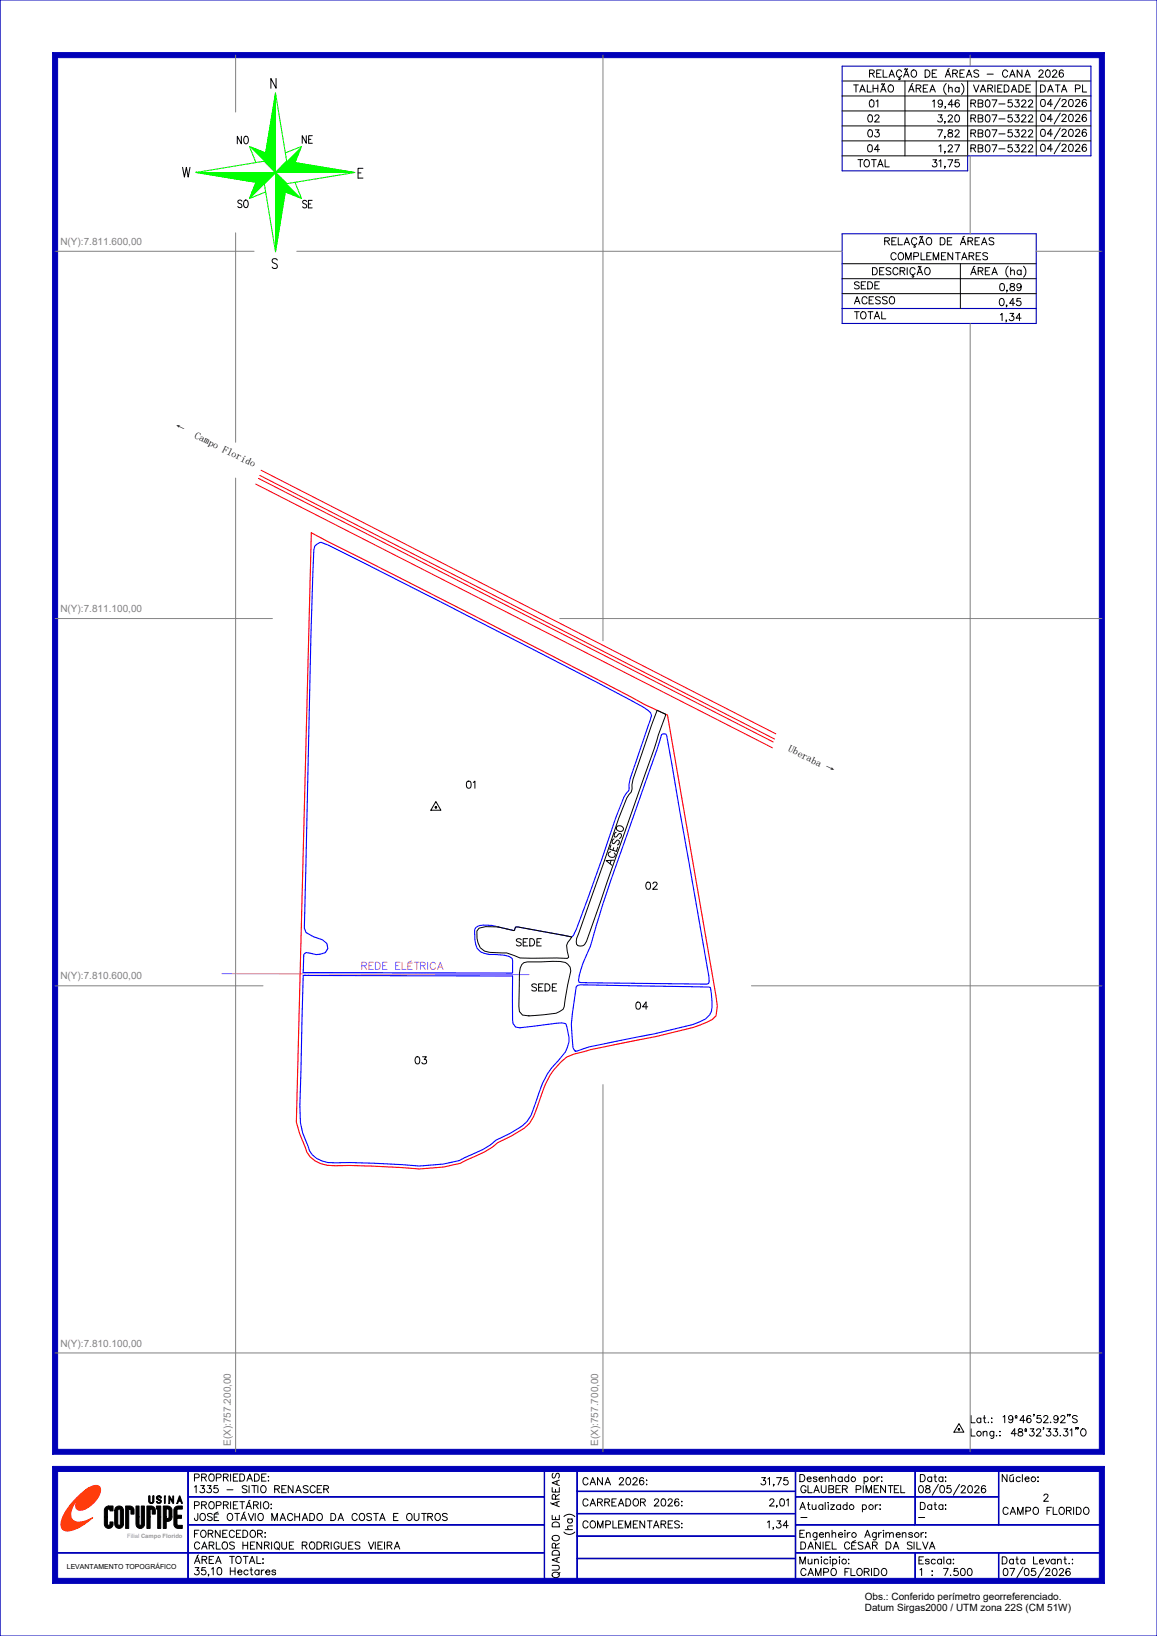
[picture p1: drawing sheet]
<svg xmlns="http://www.w3.org/2000/svg" width="420mm" height="594mm" viewBox="0 0 420 594" stroke-linecap="round" stroke-linejoin="round" font-family="sans-serif">
<!-- layer: QUADRO_DE_AREAS_COMPLEMENTARES -->
<path d="M305.7 112h70.5" fill="none" stroke="#0000b8" stroke-width=".4"/>
<!-- layer: MARGEM -->
<path d="M399.1 20.9l1.8-1.8v508.9l-1.8-1.8z" fill="none" stroke="#0000b8" stroke-width=".36"/>
<path d="M399.1 20.9l1.8-1.8v508.9l-1.8-1.8z" fill="#0000b8"/>
<path d="M19.1 19.1h381.8l-1.8 1.8h-378.2z" fill="none" stroke="#0000b8" stroke-width=".36"/>
<path d="M19.1 19.1h381.8l-1.8 1.8h-378.2z" fill="#0000b8"/>
<path d="M19.1 19.1l1.8 1.8v505.3l-1.8 1.8z" fill="none" stroke="#0000b8" stroke-width=".36"/>
<path d="M19.1 19.1l1.8 1.8v505.3l-1.8 1.8z" fill="#0000b8"/>
<path d="M19.1 528l1.8-1.8h378.2l1.8 1.8z" fill="none" stroke="#0000b8" stroke-width=".36"/>
<path d="M19.1 528l1.8-1.8h378.2l1.8 1.8z" fill="#0000b8"/>
<g fill="none" stroke="#0000b8" stroke-width=".36">
<path d="M0 0h420v594h-420zM0 0v594M19.1 532.4h381.8l-1.8 1.9h-378.2zM68.2 533.3h.2v40.7h-.2zM68.3 533.3v40.7M197.5 533.3l.2 40.2zM197.6 533.3v40.2M209.4 533.3h.2v40.2h-.2zM209.5 533.3v40.2M288.7 533.3h.2v40.2h-.2zM288.8 533.3v40.2M332.1 533.3l.2 20.4z"/>
<path d="M332.2 533.3v20.4M362.4 533.3h.2v20.4h-.2zM362.5 533.3v20.4M68.3 553.6h129.3v.2h-129.3zM68.3 543.4h129.3v.2h-129.3zM68.3 553.7h129.3M68.3 543.5h129.3M209.5 541.4h79.3v.2h-79.3zM209.5 549.5h79.3v.2h-79.3zM209.5 557.6h79.3v.2h-79.3zM209.5 541.5h79.3M209.5 549.6h79.3"/>
<path d="M209.5 557.7h79.3M288.8 553.6h111.2v.2h-111.2zM288.8 543.4h73.7v.2h-73.7zM288.8 553.7h111.2M288.8 543.5h73.7M20 563.7h177.6v.2h-177.6zM20 563.8h177.6M209.5 565.8h79.3v.2h-79.3zM209.5 565.9h79.3M288.8 563.7h111.2v.2h-111.2zM288.8 563.8h111.2M332.1 563.8l.2 10.1z"/>
<path d="M332.2 563.8v10.1M362.4 563.8h.2v10.1h-.2zM362.5 563.8v10.1"/>
</g>
<path d="M19.1 532.4h381.8l-1.8 1.9h-378.2z" fill="#0000b8"/>
<path d="M400.9 532.4v42.5l-1.8-1.8v-38.8z" fill="none" stroke="#0000b8" stroke-width=".36"/>
<path d="M400.9 532.4v42.5l-1.8-1.8v-38.8z" fill="#0000b8"/>
<path d="M19.1 574.9l1.8-1.8h378.2l1.8 1.8z" fill="none" stroke="#0000b8" stroke-width=".36"/>
<path d="M19.1 574.9l1.8-1.8h378.2l1.8 1.8z" fill="#0000b8"/>
<path d="M19.1 532.4l1.8 1.9v38.8l-1.8 1.8z" fill="none" stroke="#0000b8" stroke-width=".36"/>
<path d="M19.1 532.4l1.8 1.9v38.8l-1.8 1.8z" fill="#0000b8"/>
<path d="M68.2 533.3h.2v40.3h-.2zM68.3 533.3v40.3" fill="none" stroke="#0000b8" stroke-width=".36"/>
<!-- layer: SETA_NORTE -->
<g fill="none" stroke="#0f0" stroke-width=".36">
<path d="M100 33.9h.1M100 33.8l4.1 24.7 24.7 4.1-24.7 4.1-4.1 24.7-4.1-24.7-24.7-4.1 24.7-4.1zM100 34.1l-.1 .1M100 33.8v57.6M100 34.4l-.1 .1M100 34.6l-.2 .2M100 34.9l-.2 .2M100 35.1l-.3 .3M100 35.4l-.3 .3M100 35.7l-.3 .3M100 35.9l-.4 .4M100 36.2l-.4 .4"/>
<path d="M100 36.4l-.5 .5M100 36.7l-.5 .5M100 36.9l-.6 .6M100 37.2l-.6 .6M100 37.4l-.7 .7M100 37.7l-.8 .8M100 37.9l-.8 .9M100 38.2l-.9 .9M100 38.5l-.9 .9M100 38.7l-1 1M100 39l-1 1M100 39.2l-1.1 1.1"/>
<path d="M100 39.5l-1.1 1.1M100 39.7l-1.2 1.2M100 40l-1.2 1.2M91 53.3l4.9 5 4.1-4M91.4 53.5l4.6 4.6M91.8 53.6l4.2 4.3M92.6 54l3.5 3.5M93 54.1l3.1 3.2M94.3 54.7l2 1.9M95.1 55l1.2 1.2M95.5 55.2l.9 .8M95.9 55.3l.5 .5"/>
<path d="M96.3 55.5l.1 .1M96.4 55.5l-5.8-2.3 2.3 5.8M100 43.8l-2 2M100 40.2l-1.3 1.3M100 40.5l-1.3 1.3M100 40.7l-1.4 1.4M100 41l-1.4 1.4M100 41.2l-1.5 1.6M100 41.5l-1.5 1.6M100 41.8l-1.6 1.6M100 42.1l-1.6 1.6M100 42.3l-1.7 1.7"/>
<path d="M100 42.6l-1.7 1.7M100 42.8l-1.8 1.8M100 43.1l-1.8 1.8M100 43.3l-1.9 1.9M100 43.6l-1.9 1.9M100 44.1l-2 2M100 44.3l-2.1 2.1M100 44.6l-2.1 2.1M100 44.9l-2.2 2.1M100 45.1l-2.2 2.2M100 45.4l-2.3 2.2M100 45.6l-2.3 2.4"/>
<path d="M100 45.9l-2.4 2.4M100 46.1l-2.4 2.5M100 46.4l-2.5 2.5M100 46.6l-2.5 2.6M100 46.9l-2.6 2.6M100 47.1l-2.6 2.7M100 47.4l-2.7 2.7M100 47.6l-2.7 2.8M100 47.9l-2.8 2.8M100 48.2l-2.8 2.8M100 48.4l-2.9 2.9M100 48.7l-2.9 2.9"/>
<path d="M100 48.9l-3 3M100 49.2l-3 3M100 49.4l-3.1 3.1M100 49.7l-3.1 3.1M100 49.9l-3.2 3.2M100 50.2l-3.2 3.2M100 50.4l-3.3 3.3M100 50.7l-3.3 3.3M100 50.9l-3.4 3.5M100 51.2l-3.4 3.5M100 51.5l-3.5 3.5M100 51.7l-3.5 3.6"/>
<path d="M100 52l-3.6 3.6M100 52.2l-3.6 3.7M100 52.5l-3.7 3.7M100 52.7l-3.7 3.8-1.6-1.7M100 53l-3.8 3.8-2.4-2.3M100 53.2l-3.9 3.9-2.7-2.8M100 53.5l-3.9 3.9M100 53.7l-4 4-3.8-3.9M100 54l-4 4M100 54.5l-4.1 4.1 4.1 4M100 54.8l-3.9 3.9M100 55l-3.8 3.8"/>
<path d="M100 55.3l-3.6 3.7M100 55.5l-3.5 3.6M100 55.8l-3.4 3.4M100 56l-3.3 3.3M100 56.3l-3.1 3.2M100 56.5l-3 3.1M100 56.8l-2.9 2.9M100 57l-2.8 2.8M100 57.3l-2.6 2.7M100 57.6l-2.5 2.5M100 57.8l-2.4 2.4M100 58.1l-2.3 2.2"/>
<path d="M100 58.4l-2.1 2.1M100 58.6l-2 2M100 58.9l-1.9 1.9M100 59.1l-1.8 1.8M100 59.4l-1.6 1.6M100 59.6l-1.5 1.5M100 59.9l-1.4 1.4M103.6 55.5l5.9-2.3-2.4 5.8M104.3 58.6l-4 4M104.6 58.6l-4 4M104.8 58.7l-4 3.9M105 58.7l-3.9 3.9"/>
<path d="M105.9 58.8l-3.8 3.8M106.1 58.9l-3.8 3.7M106.5 58.9l-3.6 3.7M106.8 59l-3.7 3.6M107.1 58.9l-3.7 3.7M107.2 59.1l-3.6 3.5M107.3 58.5l-.5 .5M107.4 59.1l-3.5 3.5M107.5 58.1l-.9 .9M107.6 59.1l-3.5 3.5M107.6 57.7l-5 4.9M107.8 57.2l-1.6 1.7"/>
<path d="M107.8 59.2l-3.4 3.4M108 56.8l-2 2.1M108.1 59.2l-3.5 3.4M108.1 56.4l-6.3 6.2M108.3 59.2l-3.4 3.4M108.3 56l-6.7 6.6M108.4 55.6l-7.1 7M108.5 59.3l-3.4 3.3M108.6 55.2l-3.5 3.5M108.7 59.3l-3.3 3.3M108.8 54.8l-3.9 3.9M109 59.3l-3.4 3.3"/>
<path d="M109 54.4l-4.3 4.2M109.1 54l-4.6 4.6M109.2 59.4l-3.3 3.2M109.3 53.5l-5 5.1M109.4 59.4l-3.2 3.2M109.6 59.4l-3.2 3.2M109.8 59.5l-3.1 3.1M110 59.5l-3.1 3.1M110.3 59.5l-3.1 3.1M110.5 59.6l-3.1 3M110.7 59.6l-3 3M110.9 59.7l-3 2.9"/>
<path d="M111.1 59.7l-2.9 2.9M111.3 59.7l-2.9 2.9M111.5 59.8l-2.8 2.8M111.8 59.8l-2.8 2.8M112 59.8l-2.8 2.8M112.2 59.9l-2.7 2.7M112.5 59.9l-2.7 2.7M112.7 59.9l-2.7 2.7M112.9 60l-2.6 2.6M71.2 62.6h57.6M71.5 62.6v.1M71.8 62.6l-.1 .1"/>
<path d="M72 62.6l-.1 .1M72.3 62.6l-.2 .2M72.5 62.6l-.2 .2M72.8 62.6l-.2 .2M73 62.6l-.2 .3M73.3 62.6l-.3 .3M73.5 62.6l-.3 .3M73.8 62.6l-.4 .4M74.1 62.6l-.5 .4M74.3 62.6l-.4 .4M74.6 62.6l-.5 .5M74.8 62.6l-.5 .5"/>
<path d="M75.1 62.6l-.6 .6M75.3 62.6l-.5 .6M75.6 62.6l-.6 .6M75.8 62.6l-.6 .7M76.1 62.6l-.7 .7M76.3 62.6l-.7 .7M76.6 62.6l-.8 .8M76.8 62.6l-.7 .8M77.1 62.6l-.8 .8M77.4 62.6l-.9 .9M77.7 62.6l-1 .9M77.9 62.6l-1 .9"/>
<path d="M78.2 62.6l-1 1M78.4 62.6l-1 1M78.7 62.6l-1.1 1M78.9 62.6l-1.1 1.1M79.2 62.6l-1.2 1.1M79.4 62.6l-1.1 1.2M79.7 62.6l-1.2 1.2M79.9 62.6l-1.2 1.3M80.2 62.6l-1.3 1.3M80.5 62.6l-1.4 1.3M80.7 62.6l-1.4 1.4M81 62.6l-1.4 1.4"/>
<path d="M81.2 62.6l-1.4 1.5M81.5 62.6l-1.5 1.5M81.7 62.6l-1.5 1.5M82 62.6l-1.5 1.6M82.2 62.6l-1.5 1.6M82.5 62.6l-1.6 1.6M82.7 62.6l-1.6 1.7M83 62.6l-1.7 1.7M83.2 62.6l-1.7 1.7M83.5 62.6l-1.7 1.8M83.8 62.6l-1.8 1.8M84 62.6l-1.8 1.8"/>
<path d="M84.3 62.6l-1.9 1.9M84.5 62.6l-1.9 1.9M84.8 62.6l-2 2M85 62.6l-2 2M85.3 62.6l-2 2M85.5 62.6l-2 2.1M85.8 62.6l-2.1 2.1M86 62.6l-2 2.1M86.3 62.6l-2.1 2.2M86.5 62.6l-2.1 2.2M86.8 62.6l-2.2 2.2M87.1 62.6l-2.3 2.3"/>
<path d="M87.3 62.6l-2.3 2.3M87.6 62.6l-2.4 2.3M87.8 62.6l-2.3 2.4M88.1 62.6l-2.4 2.4M88.3 62.6l-2.4 2.4M88.6 62.6l-2.5 2.5M88.8 62.6l-2.5 2.5M89.1 62.6l-2.6 2.6M89.3 62.6l-2.5 2.6M89.6 62.6l-2.6 2.6M89.9 62.6l-2.7 2.7M90.1 62.6l-2.6 2.7"/>
<path d="M90.4 62.6l-2.7 2.7M90.6 62.6l-2.7 2.8M90.9 62.6l-2.8 2.8M91.1 62.6l-2.8 2.8M91.4 62.6l-2.9 2.9M91.6 62.6l-2.9 2.9M91.9 62.6l-2.9 2.9M92.1 62.6l-2.9 3M92.4 62.6l-3 3M92.6 62.6l-3 3.1M92.9 62.6l-3 3.1M92.9 66.2l-2.3 5.9"/>
<path d="M92.9 66.2l-.1 .1M93.2 62.6l-3.1 3.1M93.2 66.2l-.5 .5M93.5 62.6l-3.2 3.2M93.7 62.6l-3.2 3.2M93.8 66.3l-1.6 1.7M94 62.6l-3.3 3.2M94.2 62.6l-3.3 3.3M94.5 62.6l-3.3 3.3M94.5 66.4l-2.8 2.8M94.7 62.6l-3.3 3.3M95 62.6l-3.4 3.4"/>
<path d="M95.2 62.6l-3.4 3.4M95.3 66.6l-4.3 4.3M95.5 62.6l-3.5 3.4M95.5 66.6l-4.6 4.7M95.7 62.6l-3.5 3.5M96 62.6l-3.5 3.5M96.3 62.6l-3.6 3.5M96.4 69.7l-5.8 2.4M96.5 62.6l-3.6 3.6M96.8 62.6l-3.6 3.6M97 62.6l-4.5 4.6M97.3 62.6l-4.9 5"/>
<path d="M97.5 62.6l-3.7 3.7M97.8 62.6l-5.8 5.8M98 62.6l-6.1 6.2M98.3 62.6l-3.9 3.8M98.5 62.6l-7 7M98.8 62.6l-7.4 7.4M99 62.6l-7.8 7.9M99.3 62.6l-4 4M99.6 62.6l-4.1 4M99.8 62.6l-9.1 9.1M100 71.3l4-3.9 4.2 4.2M100 71.1l4-4 4.6 4.6"/>
<path d="M100 62.6l4.1-4-4 4M100 60.1l-1.3 1.3M100 60.4l-1.1 1.1M100 60.7l-1 .9M100 60.9l-.9 .9M100 61.2l-.8 .7M100 61.4l-.6 .6M100 61.7l-.5 .4M100 61.9l-.3 .4M100 62.2l-.2 .2M100 62.4l-.1 .1M100 62.6l-9.4 9.5"/>
<path d="M100 62.6l4.1 4.1M100.2 62.8l-.2 .1M100.3 62.9l-.3 .3M100.4 63l-.4 .4M100.5 63.1l-.5 .6M100.7 63.3l-.7 .7M100.8 63.4l-.8 .8M100.9 63.5l-.9 1M101 63.6l-1 1.1M101.2 63.8l-1.2 1.2M101.3 63.9l-1.3 1.3M101.4 64.1l-1.4 1.4"/>
<path d="M101.5 64.2l-1.5 1.5M101.7 64.3l-1.7 1.7M101.8 64.4l-1.8 1.8M101.9 79.9l-1.9 1.9M101.9 79.5l-1.9 2M101.9 64.6l-1.9 1.9M102 79.2l-2 2.1M102 78.9l-2 2.1M102 64.7l-2 2M102.1 78.6l-2.1 2.2M102.1 78.3l-2.1 2.2M102.2 78l-2.2 2.3"/>
<path d="M102.2 64.8l-2.2 2.2M102.2 77.7l-2.2 2.3M102.3 77.4l-2.3 2.4M102.3 64.9l-2.3 2.4M102.3 77.1l-2.3 2.4M102.4 76.8l-2.4 2.4M102.4 76.5l-2.4 2.5M102.4 65.1l-2.4 2.4M102.5 76.2l-2.5 2.5M102.6 75.9l-2.6 2.6M102.6 75.6l-2.6 2.6M102.6 65.2l-2.6 2.6"/>
<path d="M102.7 75.3l-2.7 2.7M102.7 75l-2.7 2.7M102.7 65.3l-2.7 2.7M102.8 74.7l-2.8 2.8M102.8 74.4l-2.8 2.8M102.9 74.1l-2.9 2.9M102.9 65.4l-2.9 2.9M102.9 73.8l-2.9 2.9M103 73.5l-3 2.9M103 65.6l-3 2.9M103 73.1l-3 3.1M103.1 72.8l-3.1 3.1"/>
<path d="M103.1 72.5l-3.1 3.2M103.1 65.7l-3.1 3.1M103.2 72.2l-3.2 3.2M103.2 71.9l-3.2 3.3M103.2 65.8l-3.2 3.2M103.3 71.6l-3.3 3.3M103.3 71.3l-3.3 3.4M103.4 71l-3.4 3.4M103.4 65.9l-3.4 3.4M103.4 70.7l-3.4 3.5M103.5 70.4l-3.5 3.5M103.5 66.1l-3.5 3.4"/>
<path d="M103.5 70.1l-3.5 3.5M103.6 69.8l-3.6 3.6M103.6 69.6l.1 .1M103.6 69.5l-3.6 3.6M103.6 66.2l-3.6 3.6M103.6 69.4l.5 .5M103.7 69.2l-3.7 3.6M103.7 69.2l.8 .9M103.7 68.9l-3.7 3.7M103.7 66.3l-3.7 3.7M103.7 69l1.2 1.3M103.7 68.8l1.6 1.6"/>
<path d="M103.8 68.3l-3.8 3.8M103.8 68.4l2.4 2.4M103.8 68.2l2.8 2.7M103.9 66.4l-3.9 3.9M103.9 67.7l-3.9 3.9M103.9 67.8l3.5 3.4M103.9 67.5l3.9 3.9M104 66.6l-4 4M104 66.9l5.1 5M104.1 66.7l-4.1 4.1M105.8 70.6l-2-2-3.8 3.7M107 71.1l-3.1-3.1-3.9 3.8"/>
<path d="M107.1 66.2l2.4 5.9-5.9-2.4M113.1 60l-2.6 2.6M113.3 60l-2.5 2.6M113.5 60.1l-2.5 2.5M113.8 60.1l-2.5 2.5M114 60.1l-2.5 2.5M114.2 60.2l-2.4 2.4M114.4 60.2l-2.3 2.4M114.6 60.3l-2.3 2.3M114.8 60.3l-2.2 2.3M115 60.3l-2.2 2.3M115.3 60.4l-2.2 2.2"/>
<path d="M115.5 60.4l-2.2 2.2M115.7 60.4l-2.1 2.2M116 60.5l-2.2 2.1M116.2 60.5l-2.1 2.1M116.4 60.5l-2.1 2.1M116.6 60.6l-2 2M116.8 60.7l-2 1.9M117 60.7l-1.9 1.9M117.2 60.7l-1.8 1.9M117.5 60.8l-1.9 1.8M117.7 60.8l-1.8 1.8M117.9 60.8l-1.8 1.8"/>
<path d="M118.1 60.9l-1.7 1.7M118.3 60.9l-1.7 1.7M118.6 60.9l-1.7 1.7M118.8 61l-1.7 1.6M119 61l-1.6 1.6M119.2 61.1l-1.6 1.5M119.4 61.1l-1.5 1.5M119.7 61.1l-1.6 1.5M119.9 61.2l-1.5 1.4M120.1 61.2l-1.4 1.4M120.3 61.2l-1.4 1.4M120.5 61.3l-1.3 1.3"/>
<path d="M120.7 61.3l-1.3 1.3M121 61.3l-1.3 1.3M121.2 61.4l-1.3 1.2M121.4 61.4l-1.2 1.2M121.7 61.4l-1.3 1.2M121.9 61.5l-1.2 1.1M122.1 61.5l-1.2 1.1M122.3 61.5l-1.1 1.1M122.5 61.6l-1.1 1M122.7 61.6l-1 1M122.9 61.7l-.9 .9M123.2 61.7l-1 .9"/>
<path d="M123.4 61.7l-.9 .9M123.6 61.8l-.9 .8M123.8 61.8l-.8 .8M124 61.8l-.8 .8M124.2 61.9l-.7 .7M124.5 61.9l-.8 .7M124.7 61.9l-.7 .7M124.9 62l-.7 .6M125.1 62l-.6 .6M125.4 62l-.6 .6M125.6 62.1l-.6 .5M125.8 62.1l-.5 .5"/>
<path d="M126 62.2l-.4 .4M126.2 62.2l-.4 .4M126.4 62.2l-.3 .4M126.7 62.3l-.4 .3M126.9 62.3l-.3 .3M127.1 62.3l-.3 .3M127.3 62.4l-.2 .2M127.5 62.4l-.2 .2M127.7 62.4l-.1 .2M128 62.5l-.2 .1M128.2 62.5l-.1 .1M128.4 62.5v.1"/>
<path d="M100.1 91.2h-.1M100.1 90.9l-.1 .1M100.2 90.6l-.2 .1M100.2 90.3l-.2 .2M100.3 90l-.3 .2M100.3 89.7l-.3 .3M100.4 89.4l-.4 .3M100.4 89l-.4 .4M100.5 88.7l-.5 .4M100.5 88.4l-.5 .5M100.6 88.1l-.6 .5M100.6 87.8l-.6 .6"/>
<path d="M100.7 87.5l-.7 .6M100.7 87.2l-.7 .7M100.8 86.9l-.8 .7M100.8 86.6l-.8 .8M100.9 86.3l-.9 .8M100.9 86l-.9 .9M100.9 85.7l-.9 .9M101 85.4l-1 1M101 85.1l-1 1M101.1 84.8l-1.1 1M101.1 84.5l-1.1 1.1M101.2 84.2l-1.2 1.1"/>
<path d="M101.2 83.9l-1.2 1.2M101.3 83.6l-1.3 1.2M101.3 83.3l-1.3 1.3M101.4 83l-1.4 1.3M101.4 82.6l-1.4 1.5M101.5 82.3l-1.5 1.5M101.5 82l-1.5 1.6M101.6 81.7l-1.6 1.6M101.6 81.4l-1.6 1.7M101.7 81.1l-1.7 1.7M101.7 80.8l-1.7 1.7M101.8 80.5l-1.8 1.8"/>
<path d="M101.8 80.2l-1.8 1.8"/>
</g>
<!-- layer: MARGEM -->
<path d="M54 543.1h.4v2.1l.3 .3 .8-.2v-2.2h.3v2a.9 .9 0 0 1-.9 .8 .9 .9 0 0 1-.9-.8zM57 543.4l.9-.3 .6 .5 .1 .3h-.4a.5 .5 0 0 0-.6-.5 .5 .5 0 0 0-.4 .7l1.3 .9-1.5-.6-.2-.5zM57 543.4l.9-.3 .6 .5 .1 .3h-.4a.5 .5 0 0 0-.6-.5 .5 .5 0 0 0-.4 .7l1.1 .6a.83 .83 0 0 1-.4 1.2 .83 .83 0 0 1-1.1-.8h.3l.3 .4 .8-.2-.1-.4-1.2-.7zM59.7 543.1h.3v2.7h-.3zM61.3 543.1h.3l1.1 2.1v-2.1h.3v2.7h-.3l-1.1-1.9v1.9h-.3zM65.1 543.1h.2l.9 2.7h-.3l-.3-.7h-.8l-.2 .7h-.4zM65.2 543.8l.3 1h-.6z" fill="none" stroke="#000" stroke-width=".36"/>
<g fill="#000">
<path d="M54 543.1h.4v2.1l.3 .3 .8-.2v-2.2h.3v2a.9 .9 0 0 1-.9 .8 .9 .9 0 0 1-.9-.8z" fill-rule="evenodd"/>
<path d="M57 543.4l.9-.3 .6 .5 .1 .3h-.4a.5 .5 0 0 0-.6-.5 .5 .5 0 0 0-.4 .7l1.3 .9-1.5-.6-.2-.5z" fill-rule="evenodd"/>
<path d="M57 543.4l.9-.3 .6 .5 .1 .3h-.4a.5 .5 0 0 0-.6-.5 .5 .5 0 0 0-.4 .7l1.1 .6a.83 .83 0 0 1-.4 1.2 .83 .83 0 0 1-1.1-.8h.3l.3 .4 .8-.2-.1-.4-1.2-.7z" fill-rule="evenodd"/>
<path d="M59.7 543.1v2.7h.3v-2.7zM61.3 543.1v2.7h.3v-1.9l1.1 1.9h.3v-2.7h-.3v2.1l-1.1-2.1zM65.1 543.1l-.9 2.7h.4l.2-.7h.8l.3 .7h.3l-.9-2.7zM65.2 543.8l.3 1h-.6z" fill-rule="evenodd"/>
</g>
<path d="M28.7 543.2l3.3-2.7-3.1 3.2z" fill="none" stroke="#ff3f00" stroke-width=".36"/>
<path d="M28.7 543.2l3.3-2.7-3.1 3.2z" fill-rule="evenodd" fill="#ff3f00"/>
<path d="M37.9 550.8h1.1l.2 2.9h.6l.1-1.1h1.1v.8a1.57 1.57 0 0 1-1.5 1.5 1.57 1.57 0 0 1-1.6-1.5z" fill="none" stroke="#000" stroke-width=".36"/>
<path d="M37.9 550.8h1.1l.2 2.9h.6l.1-1.1h1.1v.8a1.57 1.57 0 0 1-1.5 1.5 1.57 1.57 0 0 1-1.6-1.5z" fill-rule="evenodd" fill="#000"/>
<path d="M27.1 544.6l3.7-3.3-1.8 1.8a10.8 10.8 0 0 0-3.3 7.6 3.2 3.2 0 0 0 4.5 1.7l3.5-1.4a15.1 15.1 0 0 1-9.7 4.8 2.43 2.43 0 0 1-1.7-3.6 18.4 18.4 0 0 1 4.8-7.6zM29.9 542.3a6.9 6.9 0 0 1 5.4-3 2.01 2.01 0 0 1 .9 3.2 9.8 9.8 0 0 1-7.3 5.8 1.82 1.82 0 0 1-1.2-2.9l.9-1.7zM30.9 541.1l1.2-.8-1.3 1z" fill="none" stroke="#ff3f00" stroke-width=".36"/>
<path d="M30.5 541.7a6.3 6.3 0 0 0-2.9 5.6 2.09 2.09 0 0 0 3.2 .7l.5-.3a9.4 9.4 0 0 0 5.2-6.9 1.92 1.92 0 0 0-3.2-1.1zM30.9 541.1l-.1 .2 1.3-1zM28.4 543.3l-.6 .6a16.2 16.2 0 0 0-5.7 9.9 2.4 2.4 0 0 0 3.5 1.9 18.8 18.8 0 0 0 8.1-4.7 7.7 7.7 0 0 1-6.9 1.2 3.8 3.8 0 0 1-.3-5.2l2.3-3.6 2-2.1z" fill-rule="evenodd" fill="#ff3f00"/>
<g fill="none" stroke="#000" stroke-width=".36">
<path d="M38.3 547.3l1-.5h1.7v1.8h-1.1v-.7l-.8 .2-.1 2.7h-1.1v-2.6zM42.1 547.3a1.58 1.58 0 0 1 1.8-.4 1.58 1.58 0 0 1 .9 1.6v4.8a1.58 1.58 0 0 1-1.5 1.6 1.58 1.58 0 0 1-1.7-1.5v-5zM42.9 548l.5-.1 .3 .3v5.4l-.3 .2-.5-.1-.1-.3zM45.6 546.8l2.2 .2 .9 1.1v1.7h-1.2v-1.5l-.3-.4h-.5v7h-1.1zM49.4 546.8h1.1v6.6l.3 .4 .5-.2v-6.8h1.1v6.6a1.52 1.52 0 0 1-1.5 1.5 1.52 1.52 0 0 1-1.5-1.5zM53.3 546.8l2.2 .2 .9 1.1v1.7h-1.1v-1.5l-.8-.4v7h-1.2zM54 545.1v-2h.4v2.2l.7 .2M54.1 545.1l.2 .5 .8 .2M55.5 545.1l-.5 .4M55.5 545.1v-2h.3l-.1 2.3-.7 .5M56.8 546.8h1.6v8.1h-1.2v-7h-.4zM59.3 546.8l2.3 .2 .8 1.1v3.2l-.8 .9-1.3 .2v2.5h-1z"/>
<path d="M60.3 547.9h.6l.5 .4v2.6l-.5 .4h-.6zM63.3 547.5l1.2-.7h1.7v1.1h-1.6l-.4 .4v1.9h1.7v1.1h-1.7v2.2l.4 .3h1.6v1.1l-2.2-.1-.8-.9-.1-5.9z"/>
</g>
<g fill="#000">
<path d="M38.3 547.3l-.4 .9v2.6h1.1l.1-2.7 .8-.2v.7h1.1v-1.8h-1.7zM45.6 546.8v8.1h1.1v-7h.5l.3 .4v1.5h1.2v-1.7l-.9-1.1zM49.4 546.8v6.6a1.52 1.52 0 0 0 1.5 1.5 1.52 1.52 0 0 0 1.5-1.5v-6.6h-1.1v6.8l-.3 .2-.5-.4v-6.6zM53.3 546.8v8.1h1.2v-7l.8 .4v1.5h1.1v-1.7l-.9-1.1zM56.8 546.8v1.1h.4v7h1.2v-8.1zM59.3 546.8v8.1h1v-2.5l1.3-.2 .8-.9v-3.2l-.8-1.1zM60.3 547.9h.6l.5 .4v2.6l-.5 .4h-.6zM63.7 547.2l-.6 .8v5.7l.9 1.1 2.2 .1v-1.1h-1.6l-.4-.3v-2.2h1.7v-1.1h-1.7v-1.9l.4-.4h1.6v-1.1h-1.7z" fill-rule="evenodd"/>
<path d="M42.1 547.3l-.5 1.1v5a1.58 1.58 0 0 0 1.7 1.5 1.58 1.58 0 0 0 1.5-1.6v-4.8a1.57 1.57 0 0 0-.9-1.6 1.57 1.57 0 0 0-1.8 .4zM42.9 548l.5-.1 .3 .3v5.4l-.3 .2-.5-.1-.1-.3z" fill-rule="evenodd"/>
</g>
<!-- layer: QUADRO_DE_AREAS_CANA_2026 -->
<path d="M305.7 24h90.3v32.6h-44.7v5.4h-45.6z" fill="none" stroke="#0000b8" stroke-width=".4"/>
<path d="M305.7 29.4h90.3M305.7 34.8h90.3M328.5 29.4v27.2M351.3 29.4v27.2h-45.6M376.2 29.4v27.2M305.7 40.3h90.3M305.7 45.7h90.3M305.7 51.2h90.3" fill="none" stroke="#000" stroke-width=".36"/>
<!-- layer: QUADRO_DE_AREAS_COMPLEMENTARES -->
<path d="M305.7 84.9h70.5v32.5h-70.5z" fill="none" stroke="#0000b8" stroke-width=".4"/>
<path d="M305.7 95.8h70.5M348.6 95.8v16.2M305.7 101.2h70.5M305.7 106.6h70.5" fill="none" stroke="#000" stroke-width=".36"/>
<!-- layer: TEXTO -->
<g fill="none" stroke="#000" stroke-width=".36">
<path d="M158 293l.2 .2zM158 293l.2-.1v.3zM158 293.3l.2-.1v.2zM158.2 291l1.9 3.2h-3.7zM158.2 292.9l.2 .1-.2 .2zM158.2 293.2h.3zM158.2 293.2l.2 .1-.2 .1zM158.4 293l.1 .2h-.3zM347.9 518.8l.2 .2h-.3zM347.9 518.8l.2-.1v.3zM348.1 516.9l1.8 3.1h-3.6zM348.1 518.7l.2 .1-.2 .2z"/>
<path d="M348.1 519l.2 .2zM348.1 519l-.2 .2zM348.3 518.8l-.2 .2z"/>
</g>
<g fill="#000">
<path d="M158 293l.2 .2zM158 293l.2-.1v.3zM158.2 292.9l.2 .1-.2 .2zM158.4 293l.1 .2h-.3zM158.2 293.2h.3zM158.2 293.2l.2 .1-.2 .1zM158 293.3l.2-.1v.2zM158 293.2h.2zM347.9 518.8l.2 .2h-.3zM347.9 518.8l.2-.1v.3zM348.1 518.7l.2 .1-.2 .2zM348.3 518.8l-.2 .2z"/>
<path d="M348.1 519l.2 .2zM348.1 519l-.2 .2zM347.8 519h.3l-.2 .2z"/>
</g>
<!-- layer: 0114001335003 -->
<path d="M110.1 354.2l76 .2v15.9l.1 1.3 1 1.3 1.5 .3 15.1-1.8 1.6 .4a10.7 10.7 0 0 1-2.6 13.1 25.9 25.9 0 0 0-7.2 12.1l-1.6 4.5a13.6 13.6 0 0 1-8.7 10l-5.2 2.5-2 1.6-2.7 1.7-8.7 4.1a51.9 51.9 0 0 1-20.8 1.5l-19-.8-5.1 .1a8.7 8.7 0 0 1-10-6l-1.9-4.8-.8-3.8-.3-6.2z" fill="none" stroke="#00f" stroke-width=".4"/>
<!-- layer: 0114001335004 -->
<path d="M209.2 358.2l.5-.4 .9-.2h4.3l42.5 .8 .4 .1 .1 .4a25 25 0 0 1 .4 8.3l-.7 1.2-1.5 1.6-4.7 2-13.6 3.3-23.8 4.8-4.5 1.5-.7 .1-.8-1.3a62.8 62.8 0 0 1 1.2-22.2z" fill="none" stroke="#00f" stroke-width=".4"/>
<!-- layer: 0114001335002 -->
<path d="M240.2 266.7a1.25 1.25 0 0 1 1.8 .2l4.7 27.4a1479.1 1479.1 0 0 1 10.7 62.1l-.2 .7-.7 .2-45.6-.5-.7-.2-.2-.6a38.3 38.3 0 0 1 4.4-12.5 445.1 445.1 0 0 1 13.4-41l10.7-30.3z" fill="none" stroke="#00f" stroke-width=".4"/>
<!-- layer: REDE_DE_LUZ -->
<path d="M80.5 353.5l111.6 .4" fill="none" stroke="#f0f" stroke-width=".36"/>
<!-- layer: 0114001335001 -->
<path d="M114.9 197.7l1.6-.8 2.5 1 49.3 25a2452.8 2452.8 0 0 1 65.2 33.8l2.7 2.1 .3 1-7.7 22.8-.6 4.5-1.6 2.2-3 7.5a575.9 575.9 0 0 1-15.5 42.9l-.5 .5-19.7-3.7-.8 .1-.3 1.2-.3 .1-8.1-1.9a8.3 8.3 0 0 0-5.7 .9 11.1 11.1 0 0 0 .5 7.3 5.1 5.1 0 0 0 4.4 2.4h2.1a10.3 10.3 0 0 1 6.2 1.4l.2 5.3-76-.2 .2-6.5 .7-.8 3.8 .8 1.5-.1 1.8-.6 .9-1.5-.3-1.9-1.7-1.3-3.2-1.1-2.7-1.5-.6-1.6 3.1-129 .3-8.5 .4-1.2z" fill="none" stroke="#00f" stroke-width=".4"/>
<!-- layer: ESTRADA -->
<path d="M92.8 175.8l187.6 95.7M93.8 173.7l186.9 95.7M94.3 172.6l186.9 95.7M94.8 170.7l186.8 95.7" fill="none" stroke="#f00" stroke-width=".36"/>
<!-- layer: SEDE -->
<path d="M238.5 257.9l3.2 1.5-27.7 79.3-1.1 3.1-.7 1.2a2.01 2.01 0 0 1-2.9-.2v-2.1l10.1-28.1 5.2-15.4 2.9-7.4 1.6-2.2 .7-4.7zM173.9 337l2.4-.6 4.5 .1 5.7 1.4 .3-.1 .3-1.2 .8-.1 19.7 3.7-1.5 1.9-.4 1.2 .7 4.2-.4 .5-17.2-.2-4.9-1.8-6.1-.2a4.8 4.8 0 0 1-4.6-5.1l-.1-2.7zM189.4 350.2l.7-.6 1.3-.4 11.9-.1a3.6 3.6 0 0 1 3.9 3.4l-1.1 5-1.3 8-.4 1-2.5 1.4a39.3 39.3 0 0 1-12.2 .6l-1.1-1.2-.2-2 .2-12 .3-1.9z" fill="none" stroke="#000" stroke-width=".36"/>
<!-- layer: 0114001335 -->
<path d="M113 193.4l84.7 43.4 36.4 19 8.2 3.8 18.1 105.7-.5 3.5-1.3 1.3-4.3 2a256.4 256.4 0 0 1-31.3 7.2l-8.8 1.8-2.3 .8a13.7 13.7 0 0 0-10.8 6.5 39.7 39.7 0 0 0-6 13.5 14.2 14.2 0 0 1-9.3 10.5l-5.1 2.5a35.6 35.6 0 0 1-11.7 6.4l-1.9 1.1a52.3 52.3 0 0 1-21.3 1.5l-18.9-.7-5.1 .1a10.9 10.9 0 0 1-10.5-5.1l-2.5-6.5-1.2-4.3z" fill="none" stroke="#f00" stroke-width=".4"/>
<!-- layer: MALHA -->
<g fill="none" stroke="#808080" stroke-width=".36">
<path d="M85.5 20v20.7M218.9 20v212.7M352.2 20v4M352.2 56.6v28.3M20 91.2h72.2M85.5 84.5v76.1M107.7 91.2h198M376.2 91.2h23.8M352.2 117.4v409.7M85.5 173.6v353.5M20 224.6h78.9M203.2 224.6h196.8"/>
<path d="M20 357.9h75.5M272.8 357.9h127.2M218.9 393.8v133.3M20 491.2h380"/>
</g>
<g font-size="5">
<text x="98.3" y="32.1">N</text>
<text x="66.3" y="64.3">W</text>
<text x="130" y="64.7">E</text>
<text x="98.8" y="97.5">S</text>
</g>
<g font-size="3.8">
<text x="86.1" y="52.2">NO</text>
<text x="109.7" y="52">NE</text>
<text x="86.3" y="75.4">SO</text>
<text x="109.9" y="75.5">SE</text>
</g>
<g font-size="3.7">
<text x="63.3" y="155.4" transform="rotate(26 63.3 155.4)">←</text>
<text x="70.4" y="159" transform="rotate(26 70.4 159)">Campo Florido</text>
<text x="285.9" y="272.7" transform="rotate(26 285.9 272.7)">Uberaba →</text>
</g>
<g font-size="3.6">
<text x="315.7" y="28">RELAÇÃO DE ÁREAS - CANA 2026</text>
<text x="309.9" y="33.4">TALHÃO</text>
<text x="329.8" y="33.4">ÁREA (ha)</text>
<text x="353.4" y="33.4">VARIEDADE</text>
<text x="377.7" y="33.4">DATA PL</text>
<text x="315.6" y="38.9">01</text>
<text x="338.5" y="38.9">19,46</text>
<text x="352.4" y="38.9">RB07-5322</text>
<text x="377.7" y="38.7">04/2026</text>
<text x="315" y="44.3">02</text>
<text x="340.4" y="44.3">3,20</text>
<text x="352.4" y="44.3">RB07-5322</text>
<text x="377.7" y="44.1">04/2026</text>
<text x="315" y="49.7">03</text>
<text x="340.4" y="49.7">7,82</text>
<text x="352.4" y="49.7">RB07-5322</text>
<text x="377.7" y="49.5">04/2026</text>
<text x="314.9" y="55.2">04</text>
<text x="340.9" y="55.2">1,27</text>
<text x="352.4" y="55.2">RB07-5322</text>
<text x="377.7" y="55">04/2026</text>
<text x="311.4" y="60.6">TOTAL</text>
<text x="338.4" y="60.6">31,75</text>
<text x="321.1" y="88.9">RELAÇÃO DE ÁREAS</text>
<text x="323.4" y="94.3">COMPLEMENTARES</text>
<text x="316.7" y="99.8">DESCRIÇÃO</text>
<text x="352.4" y="99.8">ÁREA (ha)</text>
<text x="310.2" y="104.9">SEDE</text>
<text x="362.9" y="105.6">0,89</text>
<text x="310.2" y="110.3">ACESSO</text>
<text x="362.7" y="111">0,45</text>
<text x="310.2" y="115.8">TOTAL</text>
<text x="363.2" y="116.4">1,34</text>
<text x="169.3" y="286.2">01</text>
<text x="222.2" y="314.2" transform="rotate(-72 222.2 314.2)">ACESSO</text>
<text x="234.4" y="322.9">02</text>
<text x="187.4" y="343.5">SEDE</text>
<text x="193" y="359.8">SEDE</text>
<text x="230.8" y="366.4">04</text>
<text x="150.7" y="386.3">03</text>
<text x="352.5" y="516.6">Lat.: 19º46'52.92&quot;S</text>
<text x="352.5" y="521.4">Long.: 48º32'33.31&quot;O</text>
<text x="70.6" y="537.8">PROPRIEDADE:</text>
<text x="211.6" y="539.1">CANA 2026:</text>
<text x="276.2" y="539.1">31,75</text>
<text x="290.4" y="538">Desenhado por:</text>
<text x="334.1" y="538">Data:</text>
<text x="363.8" y="538">Núcleo:</text>
<text x="70.6" y="542">1335 - SITIO RENASCER</text>
<text x="290.7" y="542">GLAUBER PIMENTEL</text>
<text x="333.4" y="542">08/05/2026</text>
<text x="378.9" y="545.1">2</text>
<text x="70.6" y="547.8">PROPRIETÁRIO:</text>
<text x="211.6" y="546.8">CARREADOR 2026:</text>
<text x="279.3" y="546.8">2,01</text>
<text x="290.4" y="548.1">Atualizado por:</text>
<text x="334.1" y="548.1">Data:</text>
<text x="364.1" y="549.9">CAMPO FLORIDO</text>
<text x="70.6" y="552.1">JOSÉ OTÁVIO MACHADO DA COSTA E OUTROS</text>
<text x="207.8" y="557.1" transform="rotate(-90 207.8 557.1)">(ha)</text>
<text x="211.6" y="554.8">COMPLEMENTARES:</text>
<text x="278.6" y="554.8">1,34</text>
<text x="290.7" y="552.1">-</text>
<text x="333.4" y="552.1">-</text>
<text x="70.6" y="562.5">CARLOS HENRIQUE RODRIGUES VIEIRA</text>
<text x="70.6" y="558.2">FORNECEDOR:</text>
<text x="290.4" y="558.2">Engenheiro Agrimensor:</text>
<text x="290.7" y="562.5">DANIEL CÉSAR DA SILVA</text>
<text x="70.6" y="567.7">ÁREA TOTAL:</text>
<text x="290.4" y="567.8">Municipio:</text>
<text x="333.6" y="567.8">Escala:</text>
<text x="363.8" y="567.8">Data Levant.:</text>
<text x="70.6" y="571.8">35,10 Hectares</text>
<text x="203" y="572.8" transform="rotate(-90 203 572.8)">QUADRO DE ÁREAS</text>
<text x="290.7" y="572.1">CAMPO FLORIDO</text>
<text x="333.9" y="572.1">1 : 7.500</text>
<text x="364.2" y="572.1">07/05/2026</text>
<text x="313.9" y="580.8">Obs.: Conferido perímetro georreferenciado.</text>
<text x="313.9" y="585.1">Datum Sirgas2000 / UTM zona 22S (CM 51W)</text>
</g>
<g font-size="3.6" fill="#808080">
<text x="21.9" y="88.9">N(Y):7.811.600,00</text>
<text x="21.9" y="222.2">N(Y):7.811.100,00</text>
<text x="21.9" y="355.5">N(Y):7.810.600,00</text>
<text x="21.9" y="488.9">N(Y):7.810.100,00</text>
<text x="83.8" y="525" transform="rotate(-90 83.8 525)">E(X):757.200,00</text>
<text x="217.1" y="525" transform="rotate(-90 217.1 525)">E(X):757.700,00</text>
</g>
<text font-size="3.6" fill="#f0f" x="131.3" y="352">REDE ELÉTRICA</text>
<text font-size="2.5" x="24.3" y="569.6">LEVANTAMENTO TOPOGRÁFICO</text>
<text font-size="2.1" fill="#989898" x="46.2" y="558.3">Filial Campo Florido</text>
</svg>
